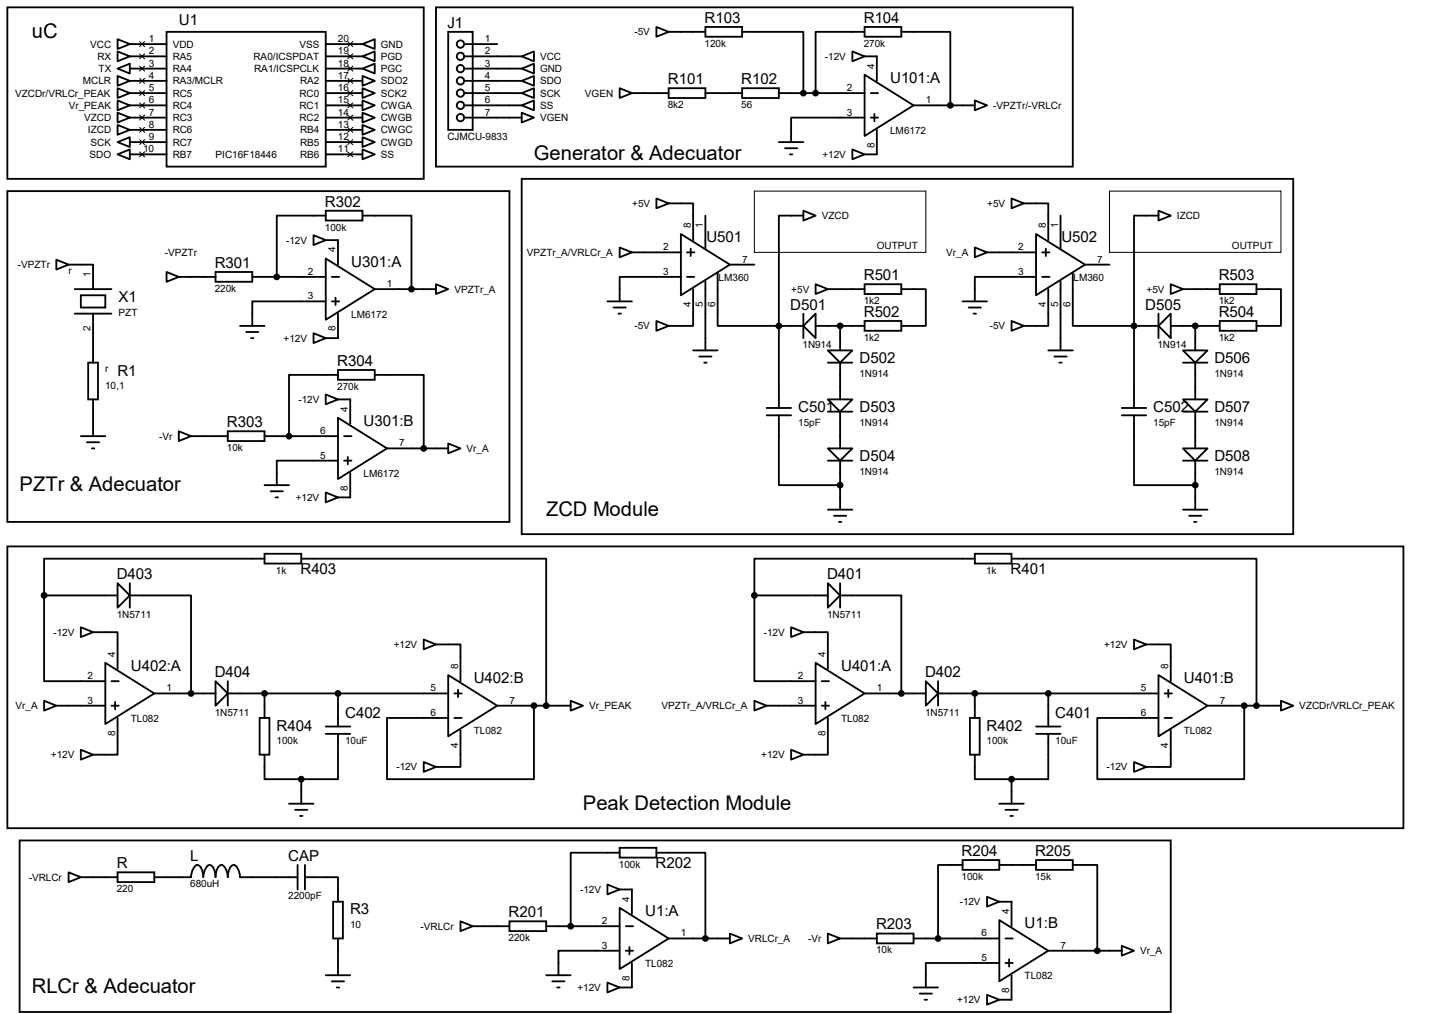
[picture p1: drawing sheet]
<svg xmlns="http://www.w3.org/2000/svg" width="297mm" height="210mm" viewBox="0 0 297 210" stroke-linecap="round" stroke-linejoin="round" font-family="sans-serif">
<g fill="none" stroke="#000" stroke-width=".38">
<path d="M1.5 1.5h86.4v35.6h-86.4zM24.4 8.1l2.5 1-2.5 1.1zM24.4 10.7l2.5 1-2.5 1zM24.4 18.3l2.5 1-2.5 1zM24.4 15.7l2.5 1.1-2.5 1zM24.4 14.2l2.5-1v2zM26.9 19.3h7.6M26.9 11.7h7.6M26.9 14.2h7.6M26.9 16.8h7.6M26.9 9.1h7.6M34.5 6.6h33.1v27.9h-33.1z"/>
<path d="M67.6 19.3h7.6M67.6 11.7h7.6M67.6 14.2h7.6M67.6 16.8h7.6M67.6 9.1h7.6M75.2 9.1l2.5-1v2.1zM75.2 11.7l2.5-1v2zM75.2 14.2l2.5-1v2zM75.2 15.7l2.5 1.1-2.5 1zM75.2 18.3l2.5 1-2.5 1zM90.4 1.5h132.1v33h-132.1zM93 6.6h5v20.3h-5z"/>
<path d="M96.3 19.3h11.9M96.3 11.7h11.9M96.3 14.2h11.9M96.3 16.8h11.9M96.3 9.1h6.8M108.2 11.7l2.5-1v2zM108.2 14.2l2.5-1v2zM108.2 16.8l2.5-1.1v2.1zM108.2 19.3l2.5-1v2zM128.5 18.3l2.6 1-2.6 1zM131.1 19.3h7.6M136.1 5.6l2.6 1-2.6 1z"/>
<path d="M138.7 18.3h7.6v2h-7.6zM138.7 6.6h7.6M146.3 5.6h7.6v2h-7.6zM146.3 19.3h7.6M153.9 18.3h7.6v2h-7.6zM153.9 6.6h12.7v12.7M161.5 19.3h17.8M176.8 10.7l2.5 1-2.5 1zM179.3 5.6h7.6v2h-7.6zM179.3 15.5l10.2 6.3-10.2 6.4zM179.3 6.6h-10.1v12.7M179.3 11.7h2.6v5.1"/>
<path d="M180.6 19.3h1.5M186.9 6.6h10.2v15.2M1.5 39.6h104.2v68.6h-104.2zM24.4 32l2.5-1v2zM24.4 29.5l2.5-1.1v2.1zM24.4 20.8l2.5 1-2.5 1.1zM24.4 23.4l2.5 1-2.5 1zM24.4 25.9l2.5 1-2.5 1zM26.9 21.8h7.6M26.9 24.4h7.6M26.9 29.5h7.6M26.9 32h7.6"/>
<path d="M26.9 26.9h7.6M67.6 21.8h7.6M67.6 24.4h7.6M67.6 29.5h7.6M67.6 32h7.6M67.6 26.9h7.6M75.2 20.8l2.5 1-2.5 1.1zM75.2 23.4l2.5 1-2.5 1zM75.2 25.9l2.5 1-2.5 1zM75.2 28.4l2.5 1.1-2.5 1zM75.2 31l2.5 1-2.5 1zM96.3 21.8h11.9"/>
<path d="M96.3 24.4h11.9M108.2 21.8l2.5-1v2.1zM108.2 23.4l2.5 1-2.5 1zM108.2 37.1h160v73.6h-160zM161.5 29.5h5.1M162.8 30.7h2.6M163.8 32h.5M176.8 31l2.5 1-2.5 1zM179.3 24.4h-15.2v5.1M180.6 24.4h1.5M181.4 23.6v1.5M181.9 26.9v5.1h-2.6"/>
<path d="M189.5 21.8h12.7M202.2 20.8l2.5 1-2.5 1.1zM11.7 53.8l2.5 1.1-2.5 1zM14.2 54.9h5.1v5M15.5 59.9h7.6M34.5 56.4l2.6 1-2.6 1zM37.1 57.4h7.6M44.7 56.4h7.6v2h-7.6zM52.3 57.4h15.3M65 48.8l2.6 1-2.6 1zM67.6 43.7h7.6v2h-7.6zM67.6 53.6l10.1 6.3-10.1 6.4z"/>
<path d="M67.6 44.7h-10.2v12.7M67.6 49.8h2.5v5.1M68.8 57.4h1.6M75.2 44.7h10.1v15.2M77.7 59.9h12.7M90.4 58.9l2.6 1-2.6 1.1zM128.5 51.3l2.6 1-2.6 1zM131.1 52.3h10.1M136.1 41.1l2.6 1.1-2.6 1zM138.7 42.2h5.1v7.6M141.2 48.5l10.2 6.4-10.2 6.3zM141.2 57.4h-12.7v5.1"/>
<path d="M142.5 57.4h1.5M142.5 52.3h1.5M143.3 51.6v1.5M143.8 59.9v7.7h-5.1M146.3 44.7v6.9M146.3 58.2v14.4M148.8 56.6v11h12.7M151.4 54.9h5.1M166.6 43.7l2.6 1-2.6 1zM166.6 44.7h-5.1v22.9M169.2 58.9l2.5 1-2.5 1.1zM171.7 59.9h7.6"/>
<path d="M179.3 58.9h7.6v2.1h-7.6zM186.9 59.9h5.1v7.7h-5.1M202.2 51.3l2.5 1-2.5 1zM204.7 52.3h10.2M209.8 41.1l2.5 1.1-2.5 1zM212.3 42.2h5.1v7.6M214.9 48.5l10.1 6.4-10.1 6.3zM214.9 57.4h-12.7v5.1M216.2 57.4h1.5M216.2 52.3h1.5M216.9 51.6v1.5M217.4 59.9v7.7h-5.1"/>
<path d="M220 44.7v6.9M220 58.2v14.4M222.5 56.6v11h12.7M225 54.9h5.1M240.3 43.7l2.5 1-2.5 1zM240.3 44.7h-5.1v22.9M242.8 58.9l2.6 1-2.6 1.1zM245.4 59.9h7.6M253 58.9h7.6v2.1h-7.6zM260.6 59.9h5.1v7.7h-5.1M15.5 65h7.6M16.8 61.2h5v2.6h-5z"/>
<path d="M18.3 75.2h2v7.6h-2zM19.3 65v10.2M49.8 67.6h5.1M51.1 68.8h2.5M52.1 70.1h.5M65 69.1l2.6 1-2.6 1zM67.6 62.5h-15.3v5.1M68.8 62.5h1.6M69.6 61.7v1.5M70.1 76.7h7.6v2h-7.6zM70.1 77.7h-10.2v12.7M70.1 65v5.1h-2.5"/>
<path d="M77.7 77.7h10.2v15.3M126 62.5h5.1M127.3 63.8h2.5M128.3 65h.5M136.1 66.5l2.6 1.1-2.6 1zM143.8 72.6h5M145 73.9h2.6M146 75.2h.6M161.5 67.6h5.1M161.5 67.6v17M166.6 65v5.1M169.2 65v5.1l-2.6-2.5z"/>
<path d="M169.2 67.6h10.1M171.7 72.6h5.1l-2.6 2.6zM171.7 75.2h5.1M174.2 67.6v5M174.2 75.2v7.6M179.3 66.5h7.6v2.1h-7.6zM199.6 62.5h5.1M200.9 63.8h2.6M201.9 65h.5M209.8 66.5l2.5 1.1-2.5 1zM217.4 72.6h5.1M218.7 73.9h2.5"/>
<path d="M219.7 75.2h.5M235.2 67.6h5.1M235.2 67.6v17M240.3 67.6l2.5-2.6v5.1zM240.3 65v5.1M242.8 67.6h10.2M245.4 72.6h5l-2.5 2.6zM245.4 75.2h5M247.9 67.6v5M247.9 75.2v7.6M253 66.5h7.6v2.1h-7.6zM16.8 90.4h5"/>
<path d="M18 91.7h2.6M19 93h.6M19.3 82.8v7.6M37.1 89.4l2.5 1-2.5 1zM39.6 90.4h7.6M47.2 89.4h7.7v2h-7.7zM54.9 90.4h15.2M67.6 81.8l2.5 1-2.5 1zM70.1 86.6l10.2 6.4-10.2 6.3zM70.1 95.5h-12.7v5.1M70.1 82.8h2.5v5.1M71.4 90.4h1.5"/>
<path d="M71.4 95.5h1.5M72.1 94.7v1.6M72.6 98v5.1h-2.5M80.3 93h12.7M93 91.9l2.5 1.1-2.5 1zM159 86.1h5.1M159 84.6h5.1M161.5 86.1v14.5h12.7M171.7 82.8h5.1l-2.6 2.5zM171.7 93h5.1l-2.6 2.5zM171.7 85.3h5.1M171.7 95.5h5.1"/>
<path d="M174.2 85.3v7.7M174.2 95.5v10.2M232.7 86.1h5M232.7 84.6h5M235.2 86.1v14.5h12.7M245.4 82.8h5l-2.5 2.5zM245.4 93h5l-2.5 2.5zM245.4 85.3h5M245.4 95.5h5M247.9 85.3v7.7M247.9 95.5v10.2M1.5 113.3h289.6v58.4h-289.6z"/>
<path d="M54.9 114.8h7.6v2h-7.6zM54.9 115.8h-45.8v7.6M54.9 100.6h5M56.1 101.9h2.6M57.1 103.1h.6M62.5 115.8h50.8v30.5M67.6 102.1l2.5 1-2.5 1zM171.7 105.7h5.1M173 106.9h2.5M174 108.2h.5M202.2 114.8h7.6v2h-7.6zM202.2 115.8h-45.7v7.6"/>
<path d="M209.8 115.8h50.8v30.5M245.4 105.7h5M246.6 106.9h2.6M247.6 108.2h.6M9.1 123.4v17.8h12.7M9.1 123.4h15.3M16.8 130l2.5 1.1-2.5 1zM19.3 131.1h5.1v7.6M21.8 137.4l10.2 6.4-10.2 6.3zM24.4 120.9l2.5 2.5-2.5 2.6zM26.9 123.4h12.7v20.4M26.9 120.9v5.1"/>
<path d="M87.9 132.6l2.5 1-2.5 1zM90.4 133.6h5.1v7.6M93 140l10.1 6.3-10.1 6.4zM156.5 123.4v17.8h12.7M156.5 123.4h15.2M164.1 130l2.5 1.1-2.5 1zM166.6 131.1h5.1v7.6M169.2 137.4l10.1 6.4-10.1 6.3zM171.7 120.9l2.5 2.5-2.5 2.6zM174.2 123.4h12.7v20.4M174.2 120.9v5.1M235.2 132.6l2.5 1-2.5 1z"/>
<path d="M237.7 133.6h5.1v7.6M240.3 140l10.1 6.3-10.1 6.4zM9.1 145.3l2.6 1-2.6 1zM11.7 146.3h10.1M16.8 155.4l2.5 1.1-2.5 1zM23.1 146.3h1.5M23.1 141.2h1.5M23.9 145.5v1.6M24.4 148.8v7.7h-5.1M32 143.8h12.7M44.7 141.2l2.5 2.6-2.5 2.5zM47.2 143.8h45.8"/>
<path d="M47.2 141.2v5.1M53.8 148.8h2.1v7.7h-2.1zM54.9 156.5v5h7.6M54.9 143.8v5M67.6 152.1h5M67.6 150.6h5M70.1 152.1v9.4h-7.6M70.1 143.8v6.8M87.9 158l2.5 1-2.5 1zM94.2 143.8h1.6M94.2 148.8h1.6M95 143v1.5"/>
<path d="M95.5 151.4v7.6h-5.1M103.1 146.3h15.3M110.7 146.3v15.2h-30.4v-12.7h12.7M118.4 145.3l2.5 1-2.5 1zM156.5 145.3l2.5 1-2.5 1zM159 146.3h10.2M164.1 155.4l2.5 1.1-2.5 1zM170.4 146.3h1.6M170.4 141.2h1.6M171.2 145.5v1.6M171.7 148.8v7.7h-5.1M179.3 143.8h12.7"/>
<path d="M192 141.2l2.6 2.6-2.6 2.5zM194.6 143.8h45.7M194.6 141.2v5.1M201.2 148.8h2v7.7h-2zM202.2 156.5v5h7.6M202.2 143.8v5M214.9 152.1h5.1M214.9 150.6h5.1M217.4 152.1v9.4h-7.6M217.4 143.8v6.8M235.2 158l2.5 1-2.5 1zM241.6 143.8h1.5"/>
<path d="M241.6 148.8h1.5M242.3 143v1.5M242.8 151.4v7.6h-5.1M250.4 146.3h15.3M258.1 146.3v15.2h-30.5v-12.7h12.7M265.7 145.3l2.5 1-2.5 1zM4.1 174.2h238.7v35.6h-238.7zM59.9 166.6h5.1M61.2 167.9h2.6M61.7 179.3v5.1M62.2 169.2h.5M62.5 161.5v5.1"/>
<path d="M63.2 179.3v5.1M128.5 175.8h7.6v2h-7.6zM128.5 176.8h-10.1v15.2M136.1 176.8h10.2v17.8M199.6 178.3h7.7v2h-7.7zM199.6 179.3h-5v15.3M207.3 179.3h7.6M207.3 166.6h5M208.5 167.9h2.6M209.5 169.2h.6M209.8 161.5v5.1M214.9 178.3h7.6v2h-7.6z"/>
<path d="M222.5 179.3h5.1v17.8M14.2 180.8l2.6 1.1-2.6 1zM16.8 181.9h7.6M24.4 180.8h7.6v2.1h-7.6zM32 181.9h7.6a2.69 2.69 0 0 1 1.3-2.6 2.31 2.31 0 0 1 1.3 2.6 2.69 2.69 0 0 1 1.2-2.6 2.31 2.31 0 0 1 1.3 2.6 2.31 2.31 0 0 1 1.3-2.6 2.69 2.69 0 0 1 1.2 2.6 2.31 2.31 0 0 1 1.3-2.6 2.69 2.69 0 0 1 1.3 2.6h11.9M63.2 181.9h6.9v5M69.1 186.9h2v7.7h-2zM70.1 194.6v7.6M95.5 191l2.5 1-2.5 1zM98 192h7.7M105.7 191h7.6v2h-7.6zM113.3 192h15.2"/>
<path d="M126 183.4l2.5 1-2.5 1zM128.5 188.2l10.2 6.4-10.2 6.3zM128.5 197.1h-12.7v5.1M128.5 184.4h2.6v5.1M129.8 192h1.5M129.8 197.1h1.5M130.6 196.3v1.6M131.1 199.6v5.1h-2.6M138.7 194.6h12.7M151.4 193.5l2.5 1.1-2.5 1zM171.7 193.5l2.5 1.1-2.5 1zM174.2 194.6h7.7"/>
<path d="M181.9 193.5h7.6v2.1h-7.6zM189.5 194.6h17.8M204.7 185.9l2.6 1-2.6 1.1zM207.3 190.8l10.1 6.3-10.1 6.4zM207.3 199.6h-15.3v5.1M207.3 186.9h2.5v5.1M208.5 194.6h1.6M208.5 199.6h1.6M209.3 198.9v1.5M217.4 197.1h15.3M232.7 196.1l2.5 1-2.5 1zM67.6 202.2h5"/>
<path d="M68.8 203.5h2.6M69.8 204.7h.6M113.3 202.2h5.1M114.6 203.5h2.5M115.6 204.7h.5M126 203.7l2.5 1-2.5 1zM189.5 204.7h5.1M190.8 206h2.5M191.8 207.3h.5M204.7 206.2l2.6 1.1-2.6 1zM209.8 202.2v5.1h-2.5"/>
<circle cx="95.5" cy="14.2" r=".76"/>
<circle cx="95.5" cy="11.7" r=".76"/>
<circle cx="95.5" cy="16.8" r=".76"/>
<circle cx="95.5" cy="9.1" r=".76"/>
<circle cx="95.5" cy="19.3" r=".76"/>
<circle cx="95.5" cy="24.4" r=".76"/>
<circle cx="95.5" cy="21.8" r=".76"/>
</g>
<g fill="#000" stroke="#000" stroke-width=".38">
<circle cx="166.6" cy="19.3" r=".51"/>
<circle cx="169.2" cy="19.3" r=".51"/>
<circle cx="197.1" cy="21.8" r=".51"/>
<circle cx="57.4" cy="57.4" r=".51"/>
<circle cx="85.3" cy="59.9" r=".51"/>
<circle cx="161.5" cy="67.6" r=".51"/>
<circle cx="174.2" cy="67.6" r=".51"/>
<circle cx="235.2" cy="67.6" r=".51"/>
<circle cx="247.9" cy="67.6" r=".51"/>
<circle cx="59.9" cy="90.4" r=".51"/>
<circle cx="87.9" cy="93" r=".51"/>
<circle cx="174.2" cy="100.6" r=".51"/>
<circle cx="247.9" cy="100.6" r=".51"/>
<circle cx="9.1" cy="123.4" r=".51"/>
<circle cx="156.5" cy="123.4" r=".51"/>
<circle cx="39.6" cy="143.8" r=".51"/>
<circle cx="54.9" cy="143.8" r=".51"/>
<circle cx="70.1" cy="143.8" r=".51"/>
<circle cx="110.7" cy="146.3" r=".51"/>
<circle cx="113.3" cy="146.3" r=".51"/>
<circle cx="186.9" cy="143.8" r=".51"/>
<circle cx="202.2" cy="143.8" r=".51"/>
<circle cx="217.4" cy="143.8" r=".51"/>
<circle cx="258.1" cy="146.3" r=".51"/>
<circle cx="260.6" cy="146.3" r=".51"/>
<circle cx="62.5" cy="161.5" r=".51"/>
<circle cx="209.8" cy="161.5" r=".51"/>
<circle cx="118.4" cy="192" r=".51"/>
<circle cx="146.3" cy="194.6" r=".51"/>
<circle cx="194.6" cy="194.6" r=".51"/>
<circle cx="227.6" cy="197.1" r=".51"/>
</g>
<g fill="none" stroke="#000" stroke-width=".21">
<path d="M29 8.6l1 1.1M29 11.2l1 1M29 13.7l1 1M29 16.3l1 1M29 18.8l1 1M30 8.6l-1 1.1M30 11.2l-1 1M30 13.7l-1 1M30 16.3l-1 1M30 18.8l-1 1M72.1 18.8l1.1 1M72.1 16.3l1.1 1"/>
<path d="M72.1 13.7l1.1 1M72.1 11.2l1.1 1M72.1 8.6l1.1 1.1M73.2 18.8l-1.1 1M73.2 16.3l-1.1 1M73.2 13.7l-1.1 1M73.2 11.2l-1.1 1M73.2 8.6l-1.1 1.1M29 21.3l1 1.1M29 23.9l1 1M29 26.4l1 1M29 29l1 1"/>
<path d="M29 31.5l1 1M30 21.3l-1 1.1M30 23.9l-1 1M30 26.4l-1 1M30 29l-1 1M30 31.5l-1 1M72.1 31.5l1.1 1M72.1 29l1.1 1M72.1 26.4l1.1 1M72.1 23.9l1.1 1M72.1 21.3l1.1 1.1M73.2 31.5l-1.1 1"/>
<path d="M73.2 29l-1.1 1M73.2 26.4l-1.1 1M73.2 23.9l-1.1 1M73.2 21.3l-1.1 1.1M156.5 39.6h35.5v12.7h-35.5zM230.1 39.6h35.6v12.7h-35.6z"/>
</g>
<g font-size="4.2">
<text x="6.6" y="7.8">uC</text>
<text x="110.7" y="33.2">Generator &amp; Adecuator</text>
<text x="4.1" y="101.8">PZTr &amp; Adecuator</text>
<text x="113.3" y="106.9">ZCD Module</text>
<text x="120.9" y="167.9">Peak Detection Module</text>
<text x="6.6" y="206">RLCr &amp; Adecuator</text>
</g>
<g font-size="3.1">
<text x="37.1" y="5.2">U1</text>
<text x="92.8" y="5.8">J1</text>
<text x="146.1" y="4.7">R103</text>
<text x="179.2" y="4.7">R104</text>
<text x="138.5" y="17.4">R101</text>
<text x="153.8" y="17.4">R102</text>
<text x="184.6" y="17.2">U101:A</text>
<text x="67.4" y="42.8">R302</text>
<text x="146.5" y="50.2">U501</text>
<text x="220.1" y="50.2">U502</text>
<text x="44.5" y="55.5">R301</text>
<text x="72.9" y="55.3">U301:A</text>
<text x="179.2" y="58.1">R501</text>
<text x="252.8" y="58.1">R503</text>
<text x="24.6" y="62.6">X1</text>
<text x="163.9" y="64.2">D501</text>
<text x="179.2" y="65.7">R502</text>
<text x="237.5" y="64.2">D505</text>
<text x="252.8" y="65.7">R504</text>
<text x="24.3" y="77.9">R1</text>
<text x="69.9" y="75.9">R304</text>
<text x="178.3" y="75.3">D502</text>
<text x="251.9" y="75.3">D506</text>
<text x="47.1" y="88.6">R303</text>
<text x="75.4" y="88.3">U301:B</text>
<text x="165.6" y="85.5">C501</text>
<text x="178.3" y="85.5">D503</text>
<text x="239.2" y="85.5">C502</text>
<text x="251.9" y="85.5">D507</text>
<text x="178.3" y="95.6">D504</text>
<text x="251.9" y="95.6">D508</text>
<text x="62.3" y="119">R403</text>
<text x="209.6" y="119">R401</text>
<text x="24.2" y="120.1">D403</text>
<text x="171.5" y="120.1">D401</text>
<text x="27.1" y="139.1">U402:A</text>
<text x="44.5" y="140.3">D404</text>
<text x="98.3" y="141.6">U402:B</text>
<text x="174.5" y="139.1">U401:A</text>
<text x="191.9" y="140.3">D402</text>
<text x="245.5" y="141.6">U401:B</text>
<text x="71.6" y="148.9">C402</text>
<text x="218.9" y="148.9">C401</text>
<text x="57.4" y="151.5">R404</text>
<text x="204.6" y="151.5">R402</text>
<text x="24.2" y="180">R</text>
<text x="39.5" y="178.4">L</text>
<text x="59.8" y="178.4">CAP</text>
<text x="136" y="180">R202</text>
<text x="199.4" y="177.4">R204</text>
<text x="214.7" y="177.4">R205</text>
<text x="72.6" y="189.6">R3</text>
<text x="105.5" y="190.1">R201</text>
<text x="133.8" y="189.9">U1:A</text>
<text x="181.7" y="192.7">R203</text>
<text x="212.5" y="192.4">U1:B</text>
</g>
<g font-size="2.1">
<text x="18.7" y="9.9">VCC</text>
<text x="30.9" y="8.7">1</text>
<text x="30.9" y="11.3">2</text>
<text x="35.8" y="9.9">VDD</text>
<text x="62.1" y="9.9">VSS</text>
<text x="70.1" y="11.3">19</text>
<text x="70.1" y="8.7">20</text>
<text x="79" y="9.9">GND</text>
<text x="100.6" y="8.7">1</text>
<text x="100.6" y="11.3">2</text>
<text x="131.6" y="7.3">-5V</text>
<text x="146.1" y="9.7">120k</text>
<text x="179.2" y="9.7">270k</text>
<text x="17.2" y="17.5">MCLR</text>
<text x="20.2" y="12.4">RX</text>
<text x="20.4" y="14.9">TX</text>
<text x="30.9" y="13.8">3</text>
<text x="30.9" y="16.3">4</text>
<text x="35.8" y="12.4">RA5</text>
<text x="35.8" y="14.9">RA4</text>
<text x="35.8" y="17.5">RA3/MCLR</text>
<text x="52.6" y="12.4">RA0/ICSPDAT</text>
<text x="52.7" y="14.9">RA1/ICSPCLK</text>
<text x="62.2" y="17.5">RA2</text>
<text x="70.1" y="16.3">17</text>
<text x="70.1" y="13.8">18</text>
<text x="79" y="12.4">PGD</text>
<text x="79" y="14.9">PGC</text>
<text x="79" y="17.5">SDO2</text>
<text x="100.6" y="13.8">3</text>
<text x="100.6" y="16.3">4</text>
<text x="112" y="12.4">VCC</text>
<text x="112" y="14.9">GND</text>
<text x="112" y="17.5">SDO</text>
<text x="171.1" y="12.4">-12V</text>
<text x="181.4" y="14.2" transform="rotate(-90 181.4 14.2)">4</text>
<text x="3.1" y="20">VZCDr/VRLCr_PEAK</text>
<text x="14.3" y="22.6">Vr_PEAK</text>
<text x="30.9" y="18.9">5</text>
<text x="30.9" y="21.4">6</text>
<text x="30.9" y="24">7</text>
<text x="35.8" y="20">RC5</text>
<text x="35.8" y="22.6">RC4</text>
<text x="62.1" y="22.6">RC1</text>
<text x="62.1" y="20">RC0</text>
<text x="70.1" y="24">14</text>
<text x="70.1" y="21.4">15</text>
<text x="70.1" y="18.9">16</text>
<text x="79" y="20">SCK2</text>
<text x="79" y="22.6">CWGA</text>
<text x="100.6" y="18.9">5</text>
<text x="100.6" y="21.4">6</text>
<text x="100.6" y="24">7</text>
<text x="112" y="20">SCK</text>
<text x="112" y="22.6">SS</text>
<text x="121.3" y="20">VGEN</text>
<text x="138.5" y="22.4">8k2</text>
<text x="153.8" y="22.4">56</text>
<text x="175.6" y="24">3</text>
<text x="175.6" y="18.9">2</text>
<text x="192" y="21.4">1</text>
<text x="206" y="22.6">-VPZTr/-VRLCr</text>
<text x="17.4" y="25.1">VZCD</text>
<text x="18.2" y="27.6">IZCD</text>
<text x="30.9" y="26.5">8</text>
<text x="30.9" y="29">9</text>
<text x="35.8" y="25.1">RC3</text>
<text x="35.8" y="27.6">RC6</text>
<text x="62.1" y="25.1">RC2</text>
<text x="62.2" y="27.6">RB4</text>
<text x="70.1" y="29">12</text>
<text x="70.1" y="26.5">13</text>
<text x="79" y="25.1">CWGB</text>
<text x="79" y="27.6">CWGC</text>
<text x="92.8" y="29">CJMCU-9833</text>
<text x="112" y="25.1">VGEN</text>
<text x="184.6" y="27.8">LM6172</text>
<text x="18.6" y="32.7">SDO</text>
<text x="18.8" y="30.2">SCK</text>
<text x="29.7" y="31.6">10</text>
<text x="35.8" y="30.2">RC7</text>
<text x="35.8" y="32.7">RB7</text>
<text x="44.7" y="32.7">PIC16F18446</text>
<text x="62.2" y="32.7">RB6</text>
<text x="62.2" y="30.2">RB5</text>
<text x="70.1" y="31.6">11</text>
<text x="79" y="30.2">CWGD</text>
<text x="79" y="32.7">SS</text>
<text x="170.6" y="32.7">+12V</text>
<text x="181.4" y="30.6" transform="rotate(-90 181.4 30.6)">8</text>
<text x="67.4" y="47.8">100k</text>
<text x="131.1" y="42.9">+5V</text>
<text x="143.3" y="47.2" transform="rotate(-90 143.3 47.2)">8</text>
<text x="145.8" y="47.2" transform="rotate(-90 145.8 47.2)">1</text>
<text x="170.4" y="45.4">VZCD</text>
<text x="204.8" y="42.9">+5V</text>
<text x="216.9" y="47.2" transform="rotate(-90 216.9 47.2)">8</text>
<text x="219.5" y="47.2" transform="rotate(-90 219.5 47.2)">1</text>
<text x="244.1" y="45.4">IZCD</text>
<text x="34.2" y="53">-VPZTr</text>
<text x="59.4" y="50.5">-12V</text>
<text x="69.6" y="52.3" transform="rotate(-90 69.6 52.3)">4</text>
<text x="109.3" y="53">VPZTr_A/VRLCr_A</text>
<text x="137.5" y="51.9">2</text>
<text x="181.9" y="51.7">OUTPUT</text>
<text x="196.3" y="53">Vr_A</text>
<text x="211.2" y="51.9">2</text>
<text x="255.5" y="51.7">OUTPUT</text>
<text x="3.7" y="55.6">-VPZTr</text>
<text x="14.2" y="56.8">r</text>
<text x="18.8" y="57.4" transform="rotate(-90 18.8 57.4)">1</text>
<text x="63.9" y="57">2</text>
<text x="80.3" y="59.5">1</text>
<text x="137.5" y="57">3</text>
<text x="149.1" y="58.3">LM360</text>
<text x="153.9" y="54.4">7</text>
<text x="211.2" y="57">3</text>
<text x="222.7" y="58.3">LM360</text>
<text x="227.6" y="54.4">7</text>
<text x="24.6" y="65.5">PZT</text>
<text x="44.5" y="60.5">220k</text>
<text x="63.9" y="62.1">3</text>
<text x="72.9" y="65.9">LM6172</text>
<text x="94.2" y="60.7">VPZTr_A</text>
<text x="143.3" y="63.6" transform="rotate(-90 143.3 63.6)">4</text>
<text x="145.8" y="63.6" transform="rotate(-90 145.8 63.6)">5</text>
<text x="148.3" y="63.6" transform="rotate(-90 148.3 63.6)">6</text>
<text x="164.1" y="60.7">+5V</text>
<text x="179.2" y="63.1">1k2</text>
<text x="216.9" y="63.6" transform="rotate(-90 216.9 63.6)">4</text>
<text x="219.5" y="63.6" transform="rotate(-90 219.5 63.6)">5</text>
<text x="222" y="63.6" transform="rotate(-90 222 63.6)">6</text>
<text x="237.8" y="60.7">+5V</text>
<text x="252.8" y="63.1">1k2</text>
<text x="18.8" y="68.7" transform="rotate(-90 18.8 68.7)">2</text>
<text x="58.8" y="70.8">+12V</text>
<text x="69.6" y="68.7" transform="rotate(-90 69.6 68.7)">8</text>
<text x="131.6" y="68.3">-5V</text>
<text x="179.2" y="70.7">1k2</text>
<text x="205.3" y="68.3">-5V</text>
<text x="252.8" y="70.7">1k2</text>
<text x="21.8" y="77.1">r</text>
<text x="166.5" y="72.2">1N914</text>
<text x="240.1" y="72.2">1N914</text>
<text x="21.8" y="80.7">10,1</text>
<text x="61.9" y="83.5">-12V</text>
<text x="69.9" y="80.9">270k</text>
<text x="178.3" y="78.2">1N914</text>
<text x="251.9" y="78.2">1N914</text>
<text x="72.1" y="85.3" transform="rotate(-90 72.1 85.3)">4</text>
<text x="165.6" y="88.3">15pF</text>
<text x="178.3" y="88.3">1N914</text>
<text x="239.2" y="88.3">15pF</text>
<text x="251.9" y="88.3">1N914</text>
<text x="33" y="91.1">-Vr</text>
<text x="47.1" y="93.6">10k</text>
<text x="66.4" y="95.1">5</text>
<text x="66.4" y="90">6</text>
<text x="82.8" y="92.5">7</text>
<text x="96.8" y="93.7">Vr_A</text>
<text x="72.1" y="101.7" transform="rotate(-90 72.1 101.7)">8</text>
<text x="75.4" y="98.9">LM6172</text>
<text x="178.3" y="98.5">1N914</text>
<text x="251.9" y="98.5">1N914</text>
<text x="61.3" y="103.8">+12V</text>
<text x="57.2" y="119">1k</text>
<text x="204.5" y="119">1k</text>
<text x="11.1" y="131.8">-12V</text>
<text x="24.2" y="128.1">1N5711</text>
<text x="158.4" y="131.8">-12V</text>
<text x="171.5" y="128.1">1N5711</text>
<text x="23.9" y="136.1" transform="rotate(-90 23.9 136.1)">4</text>
<text x="81.7" y="134.3">+12V</text>
<text x="171.2" y="136.1" transform="rotate(-90 171.2 136.1)">4</text>
<text x="229" y="134.3">+12V</text>
<text x="18.2" y="140.8">2</text>
<text x="34.5" y="143.3">1</text>
<text x="89.3" y="143.3">5</text>
<text x="95" y="138.7" transform="rotate(-90 95 138.7)">8</text>
<text x="165.5" y="140.8">2</text>
<text x="181.9" y="143.3">1</text>
<text x="236.6" y="143.3">5</text>
<text x="242.3" y="138.7" transform="rotate(-90 242.3 138.7)">8</text>
<text x="3.2" y="147">Vr_A</text>
<text x="18.2" y="145.9">3</text>
<text x="27.1" y="149.6">TL082</text>
<text x="44.5" y="148.4">1N5711</text>
<text x="89.3" y="148.4">6</text>
<text x="105.7" y="145.9">7</text>
<text x="122.2" y="147">Vr_PEAK</text>
<text x="137.2" y="147">VPZTr_A/VRLCr_A</text>
<text x="165.5" y="145.9">3</text>
<text x="174.5" y="149.6">TL082</text>
<text x="191.9" y="148.4">1N5711</text>
<text x="236.6" y="148.4">6</text>
<text x="253" y="145.9">7</text>
<text x="269.5" y="147">VZCDr/VRLCr_PEAK</text>
<text x="23.9" y="152.5" transform="rotate(-90 23.9 152.5)">8</text>
<text x="57.4" y="154.3">100k</text>
<text x="71.6" y="154.3">10uF</text>
<text x="95" y="155.1" transform="rotate(-90 95 155.1)">4</text>
<text x="98.3" y="152.2">TL082</text>
<text x="171.2" y="152.5" transform="rotate(-90 171.2 152.5)">8</text>
<text x="204.6" y="154.3">100k</text>
<text x="218.9" y="154.3">10uF</text>
<text x="242.3" y="155.1" transform="rotate(-90 242.3 155.1)">4</text>
<text x="245.5" y="152.2">TL082</text>
<text x="10.5" y="157.2">+12V</text>
<text x="82.2" y="159.7">-12V</text>
<text x="157.9" y="157.2">+12V</text>
<text x="229.5" y="159.7">-12V</text>
<text x="128.4" y="179.9">100k</text>
<text x="6" y="182.6">-VRLCr</text>
<text x="24.2" y="185">220</text>
<text x="39.5" y="183.9">680uH</text>
<text x="120.3" y="185.1">-12V</text>
<text x="199.4" y="182.4">100k</text>
<text x="214.7" y="182.4">15k</text>
<text x="59.8" y="186.5">2200pF</text>
<text x="124.8" y="191.6">2</text>
<text x="130.6" y="186.9" transform="rotate(-90 130.6 186.9)">4</text>
<text x="199.1" y="187.7">-12V</text>
<text x="209.3" y="189.5" transform="rotate(-90 209.3 189.5)">4</text>
<text x="72.6" y="192.4">10</text>
<text x="87.2" y="192.7">-VRLCr</text>
<text x="105.5" y="195.1">220k</text>
<text x="124.8" y="196.7">3</text>
<text x="141.2" y="194.1">1</text>
<text x="155.2" y="195.3">VRLCr_A</text>
<text x="167.6" y="195.3">-Vr</text>
<text x="181.7" y="197.7">10k</text>
<text x="203.6" y="194.1">6</text>
<text x="220" y="196.7">7</text>
<text x="236.5" y="197.8">Vr_A</text>
<text x="130.6" y="203.3" transform="rotate(-90 130.6 203.3)">8</text>
<text x="133.8" y="200.4">TL082</text>
<text x="203.6" y="199.2">5</text>
<text x="212.5" y="203">TL082</text>
<text x="119.8" y="205.4">+12V</text>
<text x="198.5" y="208">+12V</text>
<text x="209.3" y="205.9" transform="rotate(-90 209.3 205.9)">8</text>
</g>
</svg>
